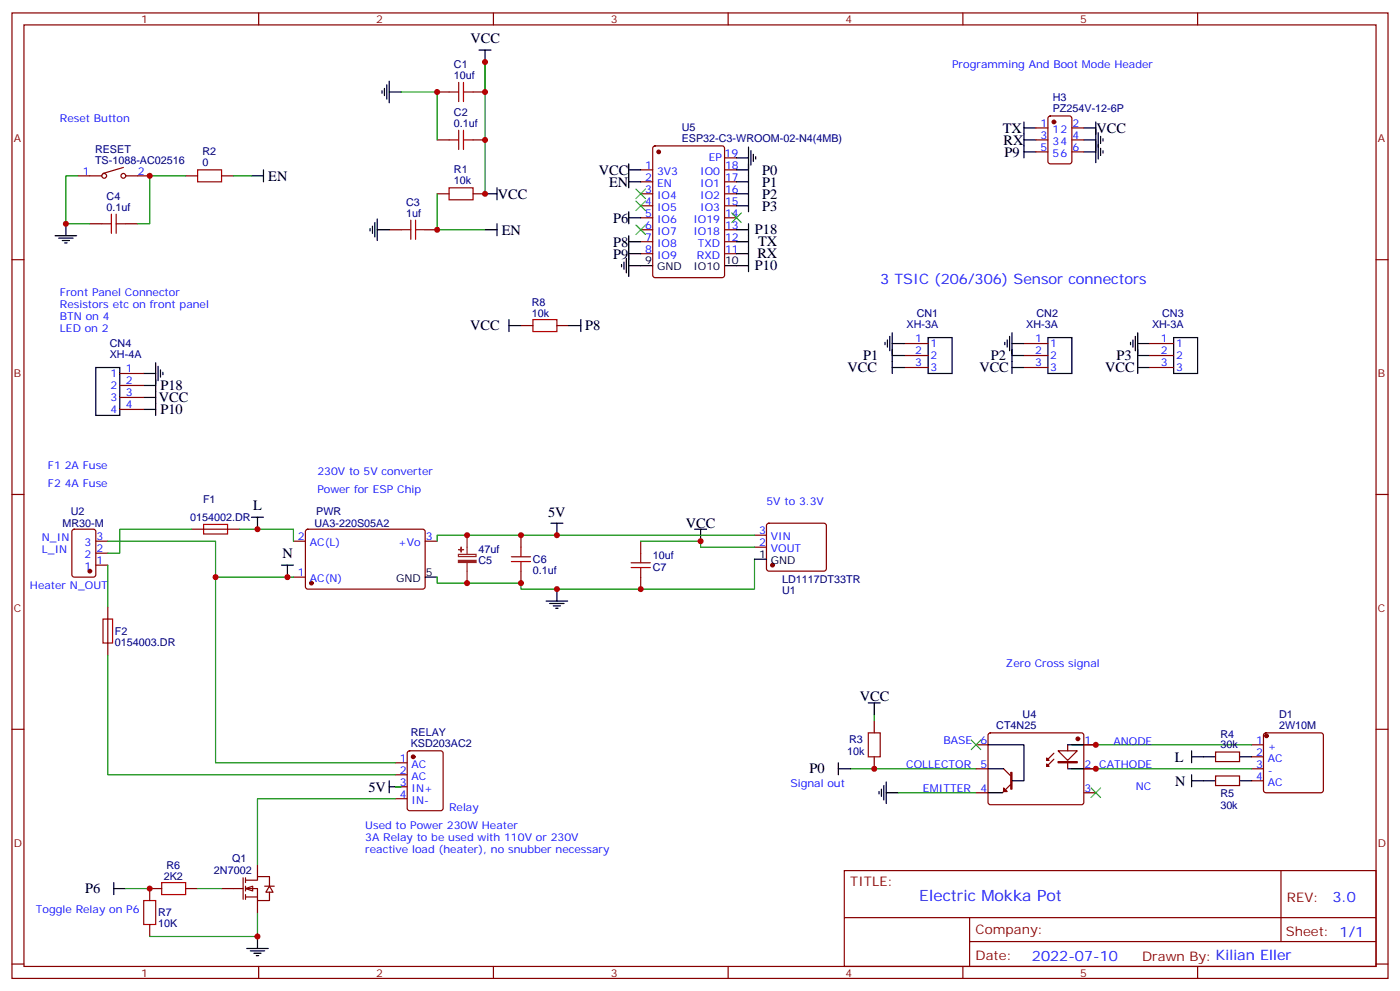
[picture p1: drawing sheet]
<svg xmlns="http://www.w3.org/2000/svg" width="412mm" height="292mm" viewBox="0 0 412 292" stroke-linecap="round" stroke-linejoin="round" font-family="sans-serif">
<g fill="none" stroke="#870000" stroke-width=".35">
<path d="M3.5 3.8h405.4v284.3h-405.4zM7.1 7.3h398.2v277.3h-398.2zM76.2 3.8v3.5M145.3 3.8v3.5M214.5 3.8v3.5M283.6 3.8v3.5M352.8 3.8v3.5M54.7 51.8h3.5M65.3 51.8h3.5M3.5 76.5h3.6M26.5 65.9h3.5M37 65.9h3.6"/>
<path d="M405.3 76.5h3.6M153.5 95.9h3.5M164 95.9h3.6M3.5 145.6h3.6M86.4 159.4h3.6M90.2 156.1l.5-.2h34.1l.4 .7v16.5l-.7 .4-34.1-.1-.4-.6v-16.2zM125.2 159.4h3.6M153.5 157.6v3.5M405.3 145.6h3.6M86.4 170h3.6M153.5 168.2v3.5M3.5 214.8h3.6"/>
<path d="M405.3 214.8h3.6M248.7 256.4h156.6v28.2h-156.6zM377.3 256.4v20.9M44.1 272.3v3.5M47.6 261.7h-3.5v3.5M54.7 261.7h3.5M248.7 270.2h156.5M285.6 277.3h119.6M285.6 270.2v14.2M3.5 283.9h3.6M76.2 284.6v3.5M145.3 284.6v3.5"/>
<path d="M214.5 284.6v3.5M283.6 284.6v3.5M352.8 284.6v3.5M405.3 283.9h3.6"/>
</g>
<path d="M58.2 50h7.1v3.6h-7.1zM30 65.9h2.8M32.8 63.1v5.6M34.2 63.1v5.6M34.2 65.9h2.8M157 94.1h7v3.5h-7zM150.6 165.4h5.7M150.6 164h5.7M153.5 161.1v2.9M153.5 165.4v2.8M47.6 259.9h7.1v3.6h-7.1zM42.3 265.2h3.6v7.1h-3.6z" fill="none" stroke="#a10000" stroke-width=".35"/>
<path d="M75.8 268.7v7.1h-31.7" fill="none" stroke="#008700" stroke-width=".35"/>
<path d="M137.6 157.6v5.7M135 163.3h5.2v.6h-5.2zM137.6 165.7v6" fill="none" stroke="#8c2424" stroke-width=".35"/>
<g fill="#8c2424" stroke="#8c2424" stroke-width=".35">
<path d="M135 165h5.2v.7h-5.2z"/>
<path d="M135.1 161.9h1.4z"/>
<path d="M135.8 161.1l.1 1.5z"/>
</g>
<g fill="none" stroke="#000" stroke-width=".35">
<path d="M319.3 44.7h3.5M322.8 41.6v6.3M323.5 42.6v4.2M324.2 43.7v2.1M324.9 44.4v.7M162.3 154.1h3.5M164 154.1v3.5M204.6 155.9h3.5M206.4 155.9v3.5M125.2 170h3.6M160.9 177h6.3M161.9 177.7h4.3"/>
<path d="M163 178.4h2.1M163.7 179.1h.7M164 173.5v3.5M114.7 231.7h3.5M114.7 229.9v3.6M33.5 259.9v3.6M33.5 261.7h3.5"/>
</g>
<circle cx="91.7" cy="171.7" r=".53" fill="#870000" stroke="#870000" stroke-width=".35"/>
<g fill="#fff" stroke="#870000" stroke-width=".35">
<path d="M72.3 261.7l2.1-.7v1.4z"/>
<path d="M79.4 261l1 1.7h-2.1z"/>
</g>
<g fill="none" stroke="#870000" stroke-width=".35">
<path d="M266.3 101.2h7.1M266.3 104.7h7.1M266.3 108.2h7.1M301.6 101.2h7.1M301.6 104.7h7.1M301.6 108.2h7.1M21.4 156.1l.5-.2h5.6l.7 .4v13l-.4 .6-5.9 .1-.7-.5v-12.9zM28.2 159.4h3.5M222.2 157.6h3.6M226 154.3l.5-.2h16.2l.5 .2 .2 .5v12.7l-.2 .5-.5 .2h-16.2l-.5-.2-.2-.5v-12.7zM28.2 166.4h3.5M28.2 162.9h3.5"/>
<path d="M222.2 161.1h3.6M257.5 212.3v3.5M287.5 219.4h3.5M291.3 216l.4-.2h26.9l.5 .2 .2 .5-.1 20.1-.6 .4-27.1-.1-.5-.6v-19.8zM319.3 219.4h3.5M368.7 219.4h3.5M372.4 216l.5-.2h16.2l.5 .2 .2 .5v16.3l-.2 .5-.5 .2h-16.2l-.5-.3-.2-.4v-16.3zM116.4 224.6h3.5M116.4 228.2h3.5M116.4 231.7h3.5M116.4 235.2h3.5M120.2 221.3l.4-.2h9.2l.7 .5v16.5l-.4 .6-9.5 .1-.6-.5-.1-16.5z"/>
<path d="M257.5 222.9v3.5M287.5 226.4h3.5M287.5 233.5h3.5M310.4 221.8l-2.1 2.1M310.4 223.6l-2.1 2.1M319.3 226.4h3.5M319.3 233.5h3.5M368.7 222.9h3.5M368.7 226.4h3.5M368.7 229.9h3.5M71.6 258.5v6.4M72.3 259.2h3.5v-1h3.6v2.8"/>
<path d="M72.3 258.5v1.4M75.8 254.6v3.6M65.3 261.7h6.3M72.3 261.7h3.5v3.5h3.6v-2.5M72.3 264.2h3.5M72.3 261v1.4M72.3 263.5v1.4M75.8 265.2v3.5M78 261h2.8"/>
</g>
<g fill="none" stroke="#000" stroke-width=".35">
<path d="M301.6 35.9v7.1M301.6 37.7h3.6M301.6 41.2h3.6M16.2 69.4h6.4M17.3 70.1h4.2M18.3 70.8h2.2M19 71.5h.8M19.4 65.9v3.5M262.1 99.1v4.2M262.8 98v12M273.4 99.4h7.1v10.6h-7.1zM297.4 99.1v4.2"/>
<path d="M298.1 98v12M308.7 99.4h7v10.6h-7zM260.7 100.8v.7M261.4 100.1v2.1M262.8 108.2h3.5M262.8 101.2h3.5M262.8 104.7h3.5M296 100.8v.7M296.7 100.1v2.1M298.1 108.2h3.5M298.1 101.2h3.5M298.1 104.7h3.5"/>
<path d="M74.1 152.3h3.5M75.8 152.3v3.6M82.9 166.4h3.5M84.7 166.4v3.6M222.2 164.7h3.6M255.8 207h3.5M257.5 207v3.5M246.9 226.4h3.6M246.9 224.6v3.6M258.9 233.1v.7M259.6 232.4v2.1M260.3 231.4v4.2"/>
<path d="M261.1 233.5h3.5M261.1 230.3v6.3M351 222.9h3.5M351 221.1v3.5M351 228.2v3.5M351 229.9h3.5M72.7 279.3h6.3M75.8 275.8v3.5M73.7 280h4.3M74.8 280.7h2.1M75.5 281.4h.7"/>
</g>
<g fill="#870000" stroke="#870000" stroke-width=".35">
<circle cx="121.7" cy="222.9" r=".53"/>
<circle cx="26.5" cy="168.2" r=".53"/>
<circle cx="227.5" cy="166.4" r=".53"/>
<circle cx="373.1" cy="216.7" r=".53"/>
<circle cx="317.5" cy="217.6" r=".53"/>
</g>
<path d="M222.2 164.7v8.8h-68.7v-1.8h-24.7v-1.7M257.5 210.5v1.8M315.7 219.4h53M116.4 235.2h-40.6v19.4M116.4 231.7h1.8M250.5 226.4h37M315.7 226.4h53M37 261.7h7.1M58.2 261.7h7.1" fill="none" stroke="#008700" stroke-width=".35"/>
<path d="M255.8 215.8h3.5v7.1h-3.5z" fill="none" stroke="#a10000" stroke-width=".35"/>
<path d="M308.3 225l.7 .7h-.7z" fill="#00f" stroke="#870000" stroke-width=".35"/>
<path d="M314.5 219.4v1.7M295.6 226.4l2.1 2.1M297.7 231l-2.4 2.5M308.3 223.2l.7 .7h-.7zM311.7 221.1h5.6l-2.8 2.8zM311.7 224.3h5.6v.3h-5.6zM314.5 224.5v1.7" fill="none" stroke="#870000" stroke-width=".35"/>
<path d="M314.5 219.4h4.6M314.5 226.4h4.6" fill="none" stroke="#000" stroke-width=".35"/>
<path d="M297.7 227.5h.4v4.9h-.4z" fill="#00f" stroke="#870000" stroke-width=".35"/>
<g fill="#870000" stroke="#870000" stroke-width=".35">
<path d="M295.6 232.1l1.1 1h-1.1z"/>
<circle cx="194" cy="44.7" r=".53"/>
<circle cx="310.4" cy="35.9" r=".53"/>
</g>
<g fill="none" stroke="#000" stroke-width=".35">
<path d="M141.1 14.7h3.5M142.9 14.7v3.6M112.5 26.7v.7M113.2 26v2.2M113.9 25v4.2M114.7 27.1h3.5M114.7 23.9v6.4M319.3 37.7h3.5M322.8 35.9v8.5M323.5 39.1v4.2M74.1 51.8h3.5M77.6 50v3.6"/>
<path d="M142.9 57.1h3.5M146.4 55.3v3.5M185.2 50h3.5M185.2 48.3v7M185.2 53.6h3.5M217 50h3.5M217 53.6h3.5M217 46.5h3.5M217 57.1h3.5M220.5 43.3v19.1M221.2 44.4v4.2M221.9 45.4v2.2"/>
<path d="M222.6 46.1v.7M301.6 44.7h3.6M301.6 43v3.5M319.3 41.2h3.5M324.2 40.1v2.2M324.9 40.9v.7M109 67.3v.7M109.7 66.6v2.1M110.4 65.5v4.3M111.1 67.7h3.6M111.1 64.5v6.3M142.9 67.7h3.5"/>
<path d="M146.4 65.9v3.5M183.1 77.9v.7M183.8 77.2v2.1M184.5 76.1v4.3M185.2 78.2h7.1M185.2 62.4v3.5M185.2 69.4v12M185.2 71.2h3.5M185.2 74.7h3.5M185.2 64.1h3.5M213.4 78.2h7.1M217 71.2h3.5"/>
<path d="M217 74.7h3.5M217 60.6h3.5M217 67.7h3.5M220.5 65.9v14.1M149.9 95.9h3.6M149.9 94.1v3.5M167.6 95.9h3.5M171.1 94.1v3.5M334.4 99.1v4.2M335.1 98v12M345.7 99.4h7.1v10.6h-7.1zM28.2 108.2h7.1v14.1h-7.1z"/>
<path d="M42.3 113.5h3.6M42.3 110h3.6M42.3 117.1h3.6M45.9 106.8v15.5M46.6 107.9v4.2M47.3 108.9v2.2M48 109.6v.7M333 100.8v.7M333.7 100.1v2.1M335.1 104.7h3.6M335.1 101.2h3.6M335.1 108.2h3.6"/>
<path d="M42.3 120.6h3.6M291 219.4h10.6v10.5h-3.5M291 233.5h4.3M291 226.4h4.6M354.5 222.9h3.6M354.5 229.9h3.6M365.1 222.9h3.6M365.1 229.9h3.6"/>
</g>
<g fill="none" stroke="#008700" stroke-width=".35">
<path d="M142.9 18.3v38.8M118.2 27.1h10.6v14.1M22.9 51.8h-3.5v14.1h7.1M54.7 51.8h-10.6v14.1h-3.5M68.8 51.8h5.3M128.8 57.1v10.6h14.1M31.7 159.4h31.8v65.2h52.9M56.4 155.9h-21.1v7h-3.6M70.6 155.9h15.8v3.5M188.7 159.4h17.7v1.7h15.8M222.2 157.6h-93.4v1.8M31.7 166.4v12.4"/>
<path d="M63.5 170h22.9M31.7 192.9v35.3h84.7M264.6 233.5h22.9"/>
</g>
<g fill="none" stroke="#870000" stroke-width=".35">
<path d="M128.8 27.1h3.5M139.3 27.1h3.6M305.2 37.7h3.5M308.9 34.4l.5-.3h5.6l.7 .5v13l-.4 .6-5.9 .1-.7-.5v-12.9zM315.7 37.7h3.6M22.9 51.8h7.1M36.3 49.3l-6 1.8M37 51.8h7.1M128.8 57.1h3.5M128.8 41.2h3.5M139.3 57.1h3.6M139.3 41.2h3.6"/>
<path d="M188.7 50h3.6M188.7 53.6h3.6M188.7 57.1h3.6M192.5 43.2l.5-.2h19.7l.7 .4v37.7l-.4 .6-20 .1-.7-.5v-37.6zM213.4 46.5h3.6M213.4 50h3.6M213.4 53.6h3.6M213.4 57.1h3.6M305.2 41.2h3.5M305.2 44.7h3.5M315.7 41.2h3.6M315.7 44.7h3.6"/>
<path d="M114.7 67.7h3.5M125.2 67.7h3.6M188.7 60.6h3.6M188.7 64.1h3.6M188.7 67.7h3.6M188.7 71.2h3.6M188.7 74.7h3.6M213.4 60.6h3.6M213.4 64.1h3.6M213.4 67.7h3.6M213.4 71.2h3.6M213.4 74.7h3.6"/>
<path d="M35.3 110h7M35.3 113.5h7M35.3 117.1h7M338.7 101.2h7M338.7 104.7h7M338.7 108.2h7M35.3 120.6h7M56.4 155.9h14.2M188.7 159.4v3.5M31.7 178.8v14.1M188.7 170v3.5M358.1 221.5h7v2.8h-7z"/>
<path d="M358.1 228.5h7v2.9h-7z"/>
<circle cx="30.7" cy="51.8" r=".71"/>
<circle cx="36.3" cy="51.8" r=".71"/>
</g>
<path d="M187.3 59.2l2.8 2.8M187.3 55.7l2.8 2.8M190.1 59.2l-2.8 2.8M190.1 55.7l-2.8 2.8M187.3 66.3l2.8 2.8M190.1 66.3l-2.8 2.8M215.5 62.7l2.9 2.8M218.4 62.7l-2.9 2.8M286.1 217.9l2.8 2.9M288.9 217.9l-2.8 2.9M321.4 232.1l2.8 2.8M324.2 232.1l-2.8 2.8" fill="none" stroke="#3c3" stroke-width=".35"/>
<g fill="none" stroke="#a10000" stroke-width=".35">
<path d="M132.3 27.1h2.8M135.1 24.3v5.6M135.1 38.4v5.6M136.5 24.3v5.6M136.5 38.4v5.6M136.5 27.1h2.8M132.3 55.3h7v3.5h-7zM132.3 41.2h2.8M136.5 41.2h2.8M118.2 67.7h2.8M121 64.8v5.7M122.4 64.8v5.7"/>
<path d="M122.4 67.7h2.8M60 154.4h7v2.9h-7zM185.9 165.7h5.7M185.9 167.1h5.7M188.7 162.9v2.8M188.7 167.1v2.9M30.3 182.3h2.9v7.1h-2.9z"/>
</g>
<g fill="#c00">
<circle cx="75.8" cy="275.8" r=".88"/>
<circle cx="44.1" cy="261.7" r=".88"/>
<circle cx="257.5" cy="226.4" r=".88"/>
<circle cx="322.8" cy="219.4" r=".88"/>
<circle cx="322.8" cy="226.4" r=".88"/>
<circle cx="19.4" cy="65.9" r=".88"/>
<circle cx="44.1" cy="51.8" r=".88"/>
<circle cx="128.8" cy="67.7" r=".88"/>
<circle cx="142.9" cy="57.1" r=".88"/>
<circle cx="142.9" cy="41.2" r=".88"/>
<circle cx="142.9" cy="27.1" r=".88"/>
<circle cx="128.8" cy="27.1" r=".88"/>
<circle cx="206.4" cy="159.4" r=".88"/>
<circle cx="142.9" cy="18.3" r=".88"/>
<circle cx="188.7" cy="173.5" r=".88"/>
<circle cx="137.6" cy="171.7" r=".88"/>
<circle cx="137.6" cy="157.6" r=".88"/>
<circle cx="153.5" cy="157.6" r=".88"/>
<circle cx="153.5" cy="171.7" r=".88"/>
<circle cx="164" cy="173.5" r=".88"/>
<circle cx="164" cy="157.6" r=".88"/>
<circle cx="75.8" cy="155.9" r=".88"/>
<circle cx="63.5" cy="170" r=".88"/>
<circle cx="84.7" cy="170" r=".88"/>
</g>
<text font-size="4.6" fill="#00f" x="270.8" y="265.4">Electric Mokka Pot</text>
<g font-size="4.2">
<text x="138.6" y="12.7">VCC</text>
<text x="295.4" y="39.1">TX</text>
<text x="323" y="39.1">VCC</text>
<text x="295.6" y="42.6">RX</text>
<text x="295.9" y="46.2">P9</text>
<text x="79" y="53.2">EN</text>
<text x="176.4" y="51.5">VCC</text>
<text x="224.5" y="51.4">P0</text>
<text x="146.7" y="58.5">VCC</text>
<text x="179.4" y="55">EN</text>
<text x="224.5" y="54.9">P1</text>
<text x="224.5" y="58.5">P2</text>
<text x="180.6" y="65.6">P6</text>
<text x="224.5" y="62">P3</text>
<text x="147.8" y="69.1">EN</text>
<text x="222.4" y="69">P18</text>
<text x="180.6" y="72.6">P8</text>
<text x="180.6" y="76.2">P9</text>
<text x="223.1" y="76.1">RX</text>
<text x="223.3" y="72.6">TX</text>
<text x="222.4" y="79.6">P10</text>
<text x="138.5" y="97.3">VCC</text>
<text x="172.4" y="97.3">P8</text>
<text x="254.2" y="106.1">P1</text>
<text x="291.9" y="106.1">P2</text>
<text x="328.9" y="106.1">P3</text>
<text x="249.7" y="109.6">VCC</text>
<text x="288.5" y="109.6">VCC</text>
<text x="325.5" y="109.6">VCC</text>
<text x="46.8" y="118.5">VCC</text>
<text x="47.3" y="115">P18</text>
<text x="47.3" y="122">P10</text>
<text x="74.5" y="150.2">L</text>
<text x="161.5" y="152.3">5V</text>
<text x="202" y="155.5">VCC</text>
<text x="83.2" y="164.3">N</text>
<text x="253.3" y="206.3">VCC</text>
<text x="238.4" y="227.8">P0</text>
<text x="346" y="224.3">L</text>
<text x="108.5" y="233.1">5V</text>
<text x="346.2" y="231.4">N</text>
<text x="25.1" y="263.1">P6</text>
</g>
<g font-size="4.2" fill="#00f">
<text x="259.3" y="83.5">3 TSIC (206/306) Sensor connectors</text>
<text x="392.5" y="265.7">3.0</text>
<text x="304" y="283">2022-07-10</text>
</g>
<g font-size="3.9" fill="#800">
<text x="250.5" y="261">TITLE:</text>
<text x="379.1" y="265.7">REV:</text>
<text x="287.4" y="275.2">Company:</text>
<text x="378.7" y="275.8">Sheet: 1/1</text>
<text x="287.4" y="282.9">Date:</text>
<text x="336.4" y="282.9">Drawn By: Kilian Eller</text>
</g>
<g font-size="3.2" fill="#800">
<text x="41.6" y="6.8">1</text>
<text x="110.8" y="6.8">2</text>
<text x="179.9" y="6.8">3</text>
<text x="249.1" y="6.8">4</text>
<text x="318.2" y="6.8">5</text>
<text x="4.1" y="41.9">A</text>
<text x="405.9" y="41.9">A</text>
<text x="4.1" y="111.1">B</text>
<text x="405.9" y="111.1">B</text>
<text x="4.1" y="180.2">C</text>
<text x="405.9" y="180.2">C</text>
<text x="4.1" y="249.3">D</text>
<text x="405.9" y="249.3">D</text>
<text x="41.6" y="287.6">1</text>
<text x="110.8" y="287.6">2</text>
<text x="179.9" y="287.6">3</text>
<text x="249.1" y="287.6">4</text>
<text x="318.2" y="287.6">5</text>
</g>
<g font-size="3.2" fill="#000080">
<text x="133.7" y="23.2">10uf</text>
<text x="133.7" y="20.1">C1</text>
<text x="310.1" y="29.9">H3</text>
<text x="133.7" y="34.2">C2</text>
<text x="310.1" y="33">PZ254V-12-6P</text>
<text x="133.7" y="37.3">0.1uf</text>
<text x="200.8" y="41.8">ESP32-C3-WROOM-02-N4(4MB)</text>
<text x="200.8" y="38.6">U5</text>
<text x="28" y="45.1">RESET</text>
<text x="59.6" y="45.8">R2</text>
<text x="28" y="48.3">TS-1088-AC02516</text>
<text x="59.6" y="49">0</text>
<text x="133.7" y="51">R1</text>
<text x="31.4" y="58.9">C4</text>
<text x="133.7" y="54.3">10k</text>
<text x="31.4" y="62">0.1uf</text>
<text x="119.6" y="63.8">1uf</text>
<text x="119.6" y="60.7">C3</text>
<text x="156.6" y="93.5">10k</text>
<text x="156.7" y="90">R8</text>
<text x="270" y="93.2">CN1</text>
<text x="305.3" y="93.2">CN2</text>
<text x="342.3" y="93.2">CN3</text>
<text x="267" y="96.5">XH-3A</text>
<text x="302.3" y="96.5">XH-3A</text>
<text x="339.3" y="96.5">XH-3A</text>
<text x="32.3" y="105.3">XH-4A</text>
<text x="32.3" y="102.1">CN4</text>
<text x="59.8" y="148.1">F1</text>
<text x="18.4" y="155.2">MR30-M</text>
<text x="20.8" y="151.7">U2</text>
<text x="56" y="153.4">0154002.DR</text>
<text x="92.6" y="155.2">UA3-220S05A2</text>
<text x="93.1" y="151.7">PWR</text>
<text x="140.9" y="162.8">47uf</text>
<text x="140.9" y="166">C5</text>
<text x="157" y="165.8">C6</text>
<text x="192.3" y="164.6">10uf</text>
<text x="157" y="169">0.1uf</text>
<text x="192.3" y="168.2">C7</text>
<text x="230.4" y="171.8">LD1117DT33TR</text>
<text x="230.4" y="175.1">U1</text>
<text x="33.9" y="190.2">0154003.DR</text>
<text x="33.9" y="187">F2</text>
<text x="293.5" y="214.7">CT4N25</text>
<text x="301.2" y="211.6">U4</text>
<text x="376.8" y="214.7">2W10M</text>
<text x="376.8" y="211.6">D1</text>
<text x="121" y="220">KSD203AC2</text>
<text x="121" y="216.7">RELAY</text>
<text x="250.1" y="218.8">R3</text>
<text x="359.5" y="220.4">30k</text>
<text x="359.5" y="217.2">R4</text>
<text x="249.6" y="222.3">10k</text>
<text x="359.5" y="238.1">30k</text>
<text x="359.5" y="234.6">R5</text>
<text x="49.1" y="255.8">R6</text>
<text x="63" y="257.5">2N7002</text>
<text x="68.4" y="254">Q1</text>
<text x="48.2" y="259.3">2K2</text>
<text x="46.6" y="269.9">R7</text>
<text x="46.6" y="273">10K</text>
</g>
<g font-size="3.2" fill="#00f">
<text x="280.5" y="20">Programming And Boot Mode Header</text>
<text x="17.6" y="35.9">Reset Button</text>
<text x="306.5" y="37.3">1</text>
<text x="306.5" y="40.9">3</text>
<text x="310" y="39.1">12</text>
<text x="315.9" y="40.9">4</text>
<text x="315.9" y="37.3">2</text>
<text x="208.8" y="47.6">EP</text>
<text x="213.4" y="46.1">19</text>
<text x="306.5" y="44.4">5</text>
<text x="310" y="42.6">34</text>
<text x="310" y="46.1">56</text>
<text x="315.9" y="44.4">6</text>
<text x="24.4" y="51.4">1</text>
<text x="40.6" y="51.4">2</text>
<text x="190.1" y="53.2">2</text>
<text x="190.1" y="49.7">1</text>
<text x="193.6" y="51.4">3V3</text>
<text x="206.3" y="51.4">IO0</text>
<text x="213.6" y="49.7">18</text>
<text x="213.6" y="53.2">17</text>
<text x="190.1" y="56.7">3</text>
<text x="193.6" y="58.5">IO4</text>
<text x="193.6" y="55">EN</text>
<text x="206.3" y="55">IO1</text>
<text x="206.3" y="58.5">IO2</text>
<text x="213.6" y="56.7">16</text>
<text x="190.1" y="63.8">5</text>
<text x="190.1" y="60.3">4</text>
<text x="193.6" y="65.5">IO6</text>
<text x="193.6" y="62">IO5</text>
<text x="204.3" y="65.5">IO19</text>
<text x="206.3" y="62">IO3</text>
<text x="213.6" y="60.3">15</text>
<text x="213.6" y="63.8">14</text>
<text x="190.1" y="70.8">7</text>
<text x="190.1" y="67.3">6</text>
<text x="193.6" y="69.1">IO7</text>
<text x="204.3" y="69.1">IO18</text>
<text x="213.6" y="67.3">13</text>
<text x="213.6" y="70.8">12</text>
<text x="190.1" y="74.4">8</text>
<text x="193.6" y="76.1">IO9</text>
<text x="193.6" y="72.6">IO8</text>
<text x="205.3" y="76.1">RXD</text>
<text x="205.5" y="72.6">TXD</text>
<text x="213.6" y="74.4">11</text>
<text x="17.6" y="87.1">Front Panel Connector</text>
<text x="17.6" y="94.1">BTN on 4</text>
<text x="17.6" y="90.6">Resistors etc on front panel</text>
<text x="17.6" y="97.6">LED on 2</text>
<text x="269.6" y="100.8">1</text>
<text x="304.9" y="100.8">1</text>
<text x="341.9" y="100.8">1</text>
<text x="269.6" y="104.4">2</text>
<text x="269.6" y="107.9">3</text>
<text x="274.1" y="102.2">1</text>
<text x="274.1" y="105.8">2</text>
<text x="304.9" y="104.4">2</text>
<text x="304.9" y="107.9">3</text>
<text x="309.4" y="102.2">1</text>
<text x="309.4" y="105.8">2</text>
<text x="341.9" y="104.4">2</text>
<text x="341.9" y="107.9">3</text>
<text x="346.4" y="102.2">1</text>
<text x="346.4" y="105.8">2</text>
<text x="32.6" y="111.1">1</text>
<text x="37" y="109.6">1</text>
<text x="37" y="113.2">2</text>
<text x="274.1" y="109.3">3</text>
<text x="309.4" y="109.3">3</text>
<text x="346.4" y="109.3">3</text>
<text x="32.6" y="114.6">2</text>
<text x="32.6" y="118.1">3</text>
<text x="37" y="116.7">3</text>
<text x="32.6" y="121.6">4</text>
<text x="37" y="120.2">4</text>
<text x="14.1" y="138.2">F1 2A Fuse</text>
<text x="14.1" y="143.5">F2 4A Fuse</text>
<text x="93.5" y="140">230V to 5V converter</text>
<text x="93.5" y="145.3">Power for ESP Chip</text>
<text x="225.8" y="148.8">5V to 3.3V</text>
<text x="12.3" y="159.4">N_IN</text>
<text x="24.9" y="160.8">3</text>
<text x="28.4" y="159">3</text>
<text x="87.8" y="159">2</text>
<text x="91.3" y="160.8">AC(L)</text>
<text x="117.2" y="160.8">+Vo</text>
<text x="125.4" y="159">3</text>
<text x="223.6" y="160.8">2</text>
<text x="223.6" y="157.3">3</text>
<text x="227.1" y="159">VIN</text>
<text x="12.3" y="162.9">L_IN</text>
<text x="24.9" y="167.9">1</text>
<text x="24.9" y="164.3">2</text>
<text x="28.4" y="166.1">1</text>
<text x="28.4" y="162.6">2</text>
<text x="227.1" y="162.6">VOUT</text>
<text x="8.8" y="173.5">Heater N_OUT</text>
<text x="87.8" y="169.6">1</text>
<text x="91.3" y="171.4">AC(N)</text>
<text x="296.3" y="196.4">Zero Cross signal</text>
<text x="277.9" y="219">BASE</text>
<text x="288.8" y="219">6</text>
<text x="319.4" y="219">1</text>
<text x="328" y="219.4">ANODE</text>
<text x="370" y="219">1</text>
<text x="373.5" y="220.8">+</text>
<text x="117.8" y="224.3">1</text>
<text x="117.8" y="227.8">2</text>
<text x="121.2" y="226.1">AC</text>
<text x="266.9" y="226.1">COLLECTOR</text>
<text x="288.8" y="226.1">5</text>
<text x="319.4" y="226.1">2</text>
<text x="323.8" y="226.1">CATHODE</text>
<text x="370" y="222.5">2</text>
<text x="370" y="226.1">3</text>
<text x="373.5" y="224.3">AC</text>
<text x="373.5" y="227.8">-</text>
<text x="117.8" y="231.4">3</text>
<text x="121.2" y="229.6">AC</text>
<text x="121.2" y="233.1">IN+</text>
<text x="232.8" y="231.7">Signal out</text>
<text x="271.9" y="233.1">EMITTER</text>
<text x="288.8" y="233.1">4</text>
<text x="319.4" y="233.1">3</text>
<text x="334.5" y="232.8">NC</text>
<text x="370" y="229.6">4</text>
<text x="373.5" y="231.4">AC</text>
<text x="117.8" y="234.9">4</text>
<text x="121.2" y="236.6">IN-</text>
<text x="132.3" y="238.8">Relay</text>
<text x="107.6" y="244.1">Used to Power 230W Heater</text>
<text x="107.6" y="247.6">3A Relay to be used with 110V or 230V</text>
<text x="107.6" y="251.1">reactive load (heater), no snubber necessary</text>
<text x="10.6" y="268.7">Toggle Relay on P6</text>
</g>
<g font-size="3.2">
<text x="190.1" y="77.9">9</text>
<text x="213.6" y="77.9">10</text>
<text x="193.6" y="79.7">GND</text>
<text x="204.3" y="79.7">IO10</text>
<text x="223.6" y="164.3">1</text>
<text x="227.1" y="166.1">GND</text>
<text x="116.6" y="171.4">GND</text>
<text x="125.4" y="169.6">5</text>
</g>
</svg>
